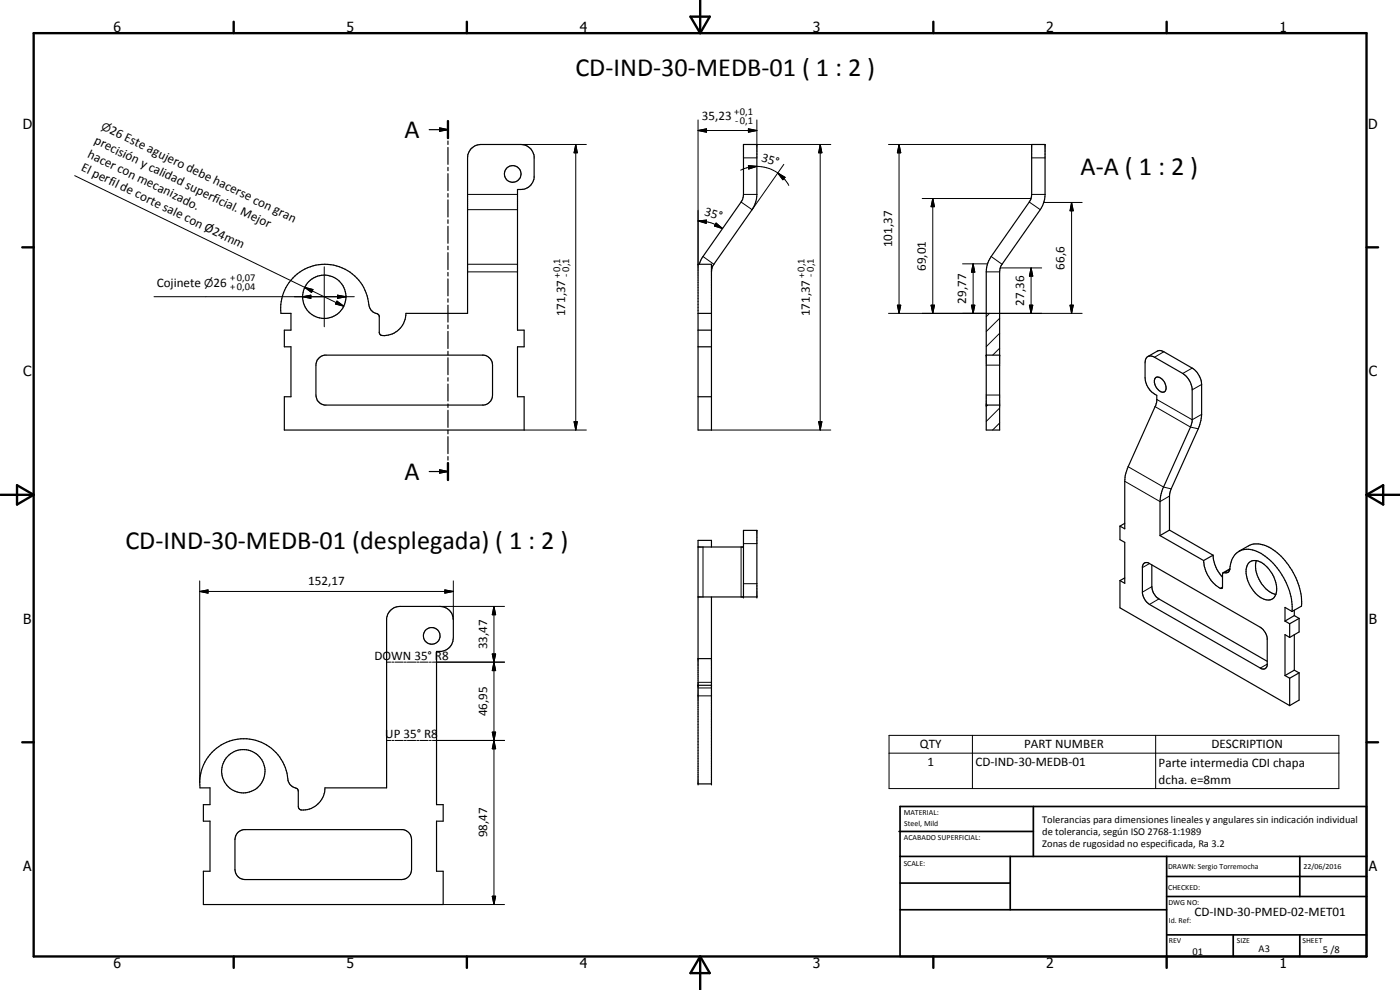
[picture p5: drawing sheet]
<svg xmlns="http://www.w3.org/2000/svg" width="420mm" height="297mm" viewBox="0 0 420 297" stroke-linecap="round" stroke-linejoin="round" font-family="sans-serif">
<g fill="none" stroke="#000" stroke-width=".35">
<path d="M128.8 38.9h5.6M131.9 38.4l2.5 .5-2.5 .5zM134.4 36.3v5.1M134.4 42.3v1M134.4 44.2v5.1M134.4 50.2v1M134.4 52.1v5.1M134.4 58.1v1M134.4 60v5.1M309.6 43.3h4l-.1 16.4-.6 2-.7 1.2-11.5 16.4-.6 1.3-.1 48.4h-4l.1-48.8 .6-2 .8-1.2 11.9-17.2 .2-1.5zM134.4 66v1M134.4 67.9v5.1"/>
<path d="M134.4 73.9v1M134.4 75.8v5.1M209.5 79.3h4v49.7h-4zM209.8 79.3l.8-1.8 12.3-17.7 .2-1.5v-15h4v15l-.5 2.8-.9 1.8-11.7 16.8-.5 1.9M87.9 83.4a13.3 13.3 0 0 1 14.2-3.2 13.3 13.3 0 0 1 8.7 11.6 3.3 3.3 0 0 0 2.6 2.5l.4 .5v5.1a1.43 1.43 0 0 0 2.2 .7 6.6 6.6 0 0 0 5.8-6.6h18.5v-46.6a4 4 0 0 1 4-4.1h12a4.1 4.1 0 0 1 4 3.6v6.4a4.2 4.2 0 0 1-5 3.6v42.2h2v5h-2v14.9h2v10h-72v-10h2v-14.9h-2v-5h2v-5.1h-3a13.2 13.2 0 0 1 3.6-10.6zM134.4 81.7v1.1M134.4 83.7v5.1M134.4 89.7v1M134.4 91.6v5M134.4 97.5v1.1M134.4 99.4v5.2M209.5 99.1h4"/>
<path d="M209.5 94h4M296 94h4M95.7 107.4l.6-.5 1.1-.3h47.8a3 3 0 0 1 2.6 3v8.9a3.1 3.1 0 0 1-2.6 3h-47.8a3 3 0 0 1-2.6-3v-8.9l.4-1.6zM134.4 105.4v1.1M134.4 107.4v5M134.4 113.3v1M134.4 115.2v5.1M209.5 104.1h4M209.5 119h4M296 106.6h4M344.5 107l3-1.8h.9l9.4 5.2a6.3 6.3 0 0 1 2.8 5v8.9l-.5 3.1-9 20.6-.1 11M346.7 113.4a2.06 2.06 0 0 1 2.9 1.5 2.06 2.06 0 0 1-.2 2.7 2.87 2.87 0 0 1-3-2.9z"/>
<path d="M134.4 121.2v1.1M134.4 123.1v5.1M134.4 129.1v1.1M134.4 131v5.1M134.4 137v1M134.4 138.9v5.1M296 121.5h4M128.8 141.5h5.6M131.9 141l2.5 .5-2.5 .4zM336.1 157.9l1.5 .8v-14.3l.3-2.5 9-20.3 .2-.9 .1-2.1a6.1 6.1 0 0 1-3.5-5.3v-4.5a1.73 1.73 0 0 1 .8-1.8 1.73 1.73 0 0 1 2 .2l8.5 4.9a6.6 6.6 0 0 1 2.8 4.5v9.8l-.3 1.3-8.6 19.1-.6 1.9-.2 1.8v10.2M336.1 157.9v4l1.5 .8v12.3l-1.5-.8M337.6 157l-1.5 .9"/>
<path d="M351 159l-2.9 1.7M351 159l13.1 7.6M209.5 179.1h17.6v-20h-4v20M209.5 164.1h13.6M213.5 164.1v-2h-4v73.1h4v-56.1M336.1 174.2v8.2l50.9 29.3M337.6 173.4l-1.5 .8M343.1 169.2a1.3 1.3 0 0 1 1.9-.1l33.7 19.5a4.7 4.7 0 0 1 1.6 3v8a1.23 1.23 0 0 1-.7 1.1 1.23 1.23 0 0 1-1.4-.3l-33.2-19a5.1 5.1 0 0 1-2.2-3.4v-8zM345.7 169.5v6.5a4.9 4.9 0 0 0 2.1 3.7l32.5 18.7M348.1 160.7l13.1 7.5M361.2 168.2a9.6 9.6 0 0 0 5.4 8.4l.3-.4v-3.9l.3-.5a1.33 1.33 0 0 0 1.9-1.2 5.4 5.4 0 0 1 5.1-5.8 12.1 12.1 0 0 1 9 5.5 19.7 19.7 0 0 1 4.6 13.2M364.1 166.6a10.7 10.7 0 0 0 2.8 6.6"/>
<path d="M364.1 166.6l-2.9 1.6M369.1 170.7l-2 1.1M371.8 165.4l2.9-1.6a6.9 6.9 0 0 1 7.3 1.1 20.4 20.4 0 0 1 8.6 17l-2.8 1.6M374.7 169a3.3 3.3 0 0 1 4.6 .3 8.9 8.9 0 0 1 3.4 9.4 2.81 2.81 0 0 1-4.3 .7 9.5 9.5 0 0 1-4.2-9.3zM377.1 168.2a9.1 9.1 0 0 0 5.8 10.2M209.5 197.6h4M385.6 186.4l1.4 .8M387 187.2v4.1M387 191.3l-1.4-.9v12.3M387.8 183.5l-2.2-1.3v4.2M388.4 184.7l1.5 .8M388.4 184.7l-2.8 1.7"/>
<path d="M388.4 183v1.7M388.4 190.4v10.7M389.9 185.5v4.1l-2.9 1.7M389.9 185.5l-2.9 1.7M209.5 205.6h4M385.6 202.7l1.4 .8M387 203.5v8.2M388.4 201.1l1.5 .8M388.4 201.1l-2.8 1.6M389.9 201.9v8.2l-2.9 1.6M389.9 201.9l-2.9 1.6M63.6 225.7a13.4 13.4 0 0 1 14.4-3.2 13.4 13.4 0 0 1 8.6 12.1 4.5 4.5 0 0 0 2.7 2.2l.2 .6v4.6l.4 .8a6.1 6.1 0 0 0 7.2-4l.4-2.4h18.5v-50.9a4.1 4.1 0 0 1 4-3.6h12a4 4 0 0 1 4 4.1v5.4a4.1 4.1 0 0 1-3.5 4.1h-1.5v45.9h2v5h-2v15h2v10h-72v-10h2v-15h-2v-5h2v-5h-3a13.3 13.3 0 0 1 3.6-10.7z"/>
<path d="M71.4 249.8l1.7-.9h47.8a3 3 0 0 1 2.6 3v9a3 3 0 0 1-3 3h-47a3 3 0 0 1-3-3v-9l.3-1.2z"/>
<circle cx="153.9" cy="52.2" r="2.5"/>
<circle cx="97.3" cy="89" r="6.5"/>
<circle cx="129.6" cy="190.8" r="2.5"/>
<circle cx="73" cy="231.4" r="6.5"/>
</g>
<g fill="none" stroke="#000" stroke-width=".3">
<path d="M209.5 39.2l2.5-.5v1zM209.5 39.2h17.6M209.5 36v43.3M224.6 38.7l2.5 .5-2.5 .5zM227.1 36v7.3h22.2M22.4 52.7l69.1 33.5M140.3 58.3h15M156.3 43.3h19.7M172.8 43.3l.5 2.5h-1zM172.8 43.3v85.7M223.1 47.4h4M223.1 58.3h4"/>
<path d="M224.6 49.7l2.5 .2-2.4 .8zM227.1 49.9l-2.4 .3-2.4 .9M227.1 49.9a11.3 11.3 0 0 1 6.3 2M233.4 51.9l2.2 1.3-.7 .7zM233.4 51.9a10.8 10.8 0 0 1 3.3 3.7M235.2 49.3l-9.5 13.6-3.3-2.3M246.2 43.3l.5 2.5h-1zM246.2 43.3v85.7M266.6 43.3h43M269.8 43.3l.5 2.5h-1zM269.8 43.3v50.7M276.8 59.6h32.6"/>
<path d="M279.9 59.6l.5 2.4h-1zM279.9 59.6v34.4M309.6 47.4h4M309.6 58.3h4M140.3 62.9h15M140.3 79.3h15M209.5 66.3l2.5-.3v1zM209.5 66.3a12.4 12.4 0 0 1 7.4 2.3M211 77l3.2 2.3M214.9 66.9l2 1.7-2.5-.8zM288.9 79.2h7.5M292 79.2l.6 2.5h-1.1z"/>
<path d="M292 79.2v14.8M297.5 77l3.2 2.3M308.9 60.6l3.3 2.3M313.3 60.7h11.5M321.6 60.7l.5 2.5h-1zM321.6 60.7v33.3M46.2 89h60.1M90.8 89l2.5-.4v.9zM91.5 86.2l2.4 .7-.4 .9zM91.5 86.2l11.7 5.7M97.3 80.1v17.9M101.1 90.3l2.1 1.6-2.5-.7z"/>
<path d="M101.3 88.6l2.5 .4-2.5 .5zM140.3 81.6h15M266.6 94h29.4M269.3 91.6h1l-.5 2.4zM279.4 91.6h1l-.5 2.4zM291.5 91.6h1.1l-.6 2.4zM296 81.6h4M297 94l-1 1M300 100l-4 4M300 95.5l-4 4M300 94h24.8M300.2 80.4h12.4"/>
<path d="M308.9 91.6h1.1l-.6 2.4zM309.4 80.4l.6 2.4h-1.1zM309.4 80.4v13.6M321.1 91.6h1l-.5 2.4zM296 109.6h4M296 118.5h4M300 104.5l-2.1 2.1M347.2 119.8l10.6 6.1 2.8-1.6M349.3 105.5l-2.8 1.7M357.8 110.4l-2.8 1.7M360.6 115.4l-2.8 1.6M157.3 129h18.7"/>
<path d="M172.3 126.5h1l-.5 2.5zM213.5 129h35.8M245.7 126.5h1l-.5 2.5zM296.4 121.5l-.4 .5M300 126.9l-2.1 2.1M300 122.4l-4 4M346.7 122l10.6 6.1 2.3 .6M337.6 144.4l10.5 6.1 2.9-1.7M338.6 140l10.6 6.1 2.3 .6M59.9 177.5l2.5-.5v1zM59.9 177.5h76.1M59.9 174.3v60.6"/>
<path d="M133.5 177l2.5 .5-2.5 .5zM136 174.3v11.7M211 164.1v15M222.4 164.1v15M223.1 163.1h4M223.1 175.1h4M345 169.1l-2.2 1.2M345.7 176l-2.9 1.7M347.8 179.7l-2.8 1.7M366.9 176.1l-.7 .4M369.1 170.9l-1.7 .9M116 198.7h1.3"/>
<path d="M117.6 198.7h.6M118.5 198.7h2.5M121.3 198.7h.7M122.2 198.7h2.6M125.1 198.7h.6M126 198.7h2.5M128.9 198.7h.5M129.8 198.7h21.6M132 181.9h19.4M147.7 196.2h1l-.5 2.5zM148.2 198.7l.5 2.5h-1zM148.2 181.9l.5 2.5h-1z"/>
<path d="M148.2 181.9v89.5M380.3 199.3l-2.1 1.1M147.7 219.7h1l-.5 2.5zM147.7 219.7l1 5h-1l1-5zM209.5 208.8h4M209.5 206.4h4M209.5 204.7h4M116 222.2h1.3M117.6 222.2h.6M118.5 222.2h2.5M121.3 222.2h.7M122.2 222.2h2.6"/>
<path d="M125.1 222.2h.6M126 222.2h2.5M128.9 222.2h.5M129.8 222.2h21.6M148.2 222.2l.5 2.5h-1zM266.8 220.6h135v16h-135zM266.8 226h135M291.8 220.6v16M346.8 220.6v16M133 271.4h18.4M147.7 268.9h1l-.5 2.5z"/>
</g>
<g fill="#000">
<circle cx="296" cy="106.6" r=".18"/>
<circle cx="300" cy="106.6" r=".18"/>
<circle cx="296" cy="121.5" r=".18"/>
<circle cx="300" cy="121.5" r=".18"/>
<circle cx="223.1" cy="179.1" r=".18"/>
<circle cx="227.1" cy="179.1" r=".18"/>
<circle cx="209.5" cy="205.6" r=".18"/>
<circle cx="213.5" cy="205.6" r=".18"/>
<circle cx="209.5" cy="235.2" r=".18"/>
<circle cx="213.5" cy="235.2" r=".18"/>
</g>
<g fill="none" stroke="#000" stroke-width=".71">
<path d="M10.1 9.9h400v277.1h-400zM70.1 6.5v3.4M140.1 6.5v3.4M207.2 5h5.8l-2.9 4.9zM210.1 0v9.9M280.1 6.5v3.4M350.1 6.5v3.4M134.4 36.3v5.1M6.7 74.2h3.4M410.1 74.2h3.5M134.4 138.9v5.1M.1 148.5h10"/>
<path d="M5.1 145.6l5 2.9-5 2.9zM410.1 148.5h10M410.1 148.5l5-2.9v5.8zM6.7 222.7h3.4M410.1 222.7h3.5M70.1 287v3.4M140.1 287v3.4M210.1 287v10M210.1 287l2.9 5h-5.8zM280.1 287v3.4M350.1 287v3.4"/>
</g>
<g fill="none" stroke="#000" stroke-width=".51">
<path d="M269.8 249.5h40.3M270.1 242h140v45h-140zM270.1 257h140M303.2 257v16M310.1 242v15M350.1 257v30M390.1 257v12M270.1 265h33.1M270.1 273h80M350.1 269h60M350.1 263h60M350.1 280.5h60"/>
<path d="M370.1 280.5v6.5M390.1 280.5v6.5"/>
</g>
<g fill="#000">
<path d="M131.9 38.4l2.5 .5-2.5 .5zM209.5 39.2l2.5-.5v1zM224.6 38.7l2.5 .5-2.5 .5zM172.8 43.3l.5 2.5h-1zM224.6 49.7l2.5 .2-2.4 .8zM233.4 51.9l2.2 1.3-.7 .7zM246.2 43.3l.5 2.5h-1zM269.8 43.3l.5 2.5h-1zM209.5 66.3l2.5-.3v1zM214.9 66.9l2 1.7-2.5-.8zM279.9 59.6l.5 2.4h-1zM321.6 60.7l.5 2.5h-1z"/>
<path d="M90.8 89l2.5-.4v.9zM91.5 86.2l2.4 .7-.4 .9zM101.1 90.3l2.1 1.6-2.5-.7zM101.3 88.6l2.5 .4-2.5 .5zM269.3 91.6h1l-.5 2.4zM279.4 91.6h1l-.5 2.4zM291.5 91.6h1.1l-.6 2.4zM292 79.2l.6 2.5h-1.1zM308.9 91.6h1.1l-.6 2.4zM309.4 80.4l.6 2.4h-1.1zM321.1 91.6h1l-.5 2.4zM172.3 126.5h1l-.5 2.5z"/>
<path d="M245.7 126.5h1l-.5 2.5zM131.9 141l2.5 .5-2.5 .4zM59.9 177.5l2.5-.5v1zM133.5 177l2.5 .5-2.5 .5zM147.7 196.2h1l-.5 2.5zM148.2 181.9l.5 2.5h-1zM147.7 219.7h1l-.5 2.5zM148.2 198.7l.5 2.5h-1zM148.2 222.2l.5 2.5h-1zM147.7 268.9h1l-.5 2.5z"/>
</g>
<g font-size="7.9">
<text x="172.7" y="22.8">CD-IND-30-MEDB-01 ( 1 : 2 )</text>
<text x="121.4" y="41.4">A</text>
<text x="324.3" y="52.6">A-A ( 1 : 2 )</text>
<text x="121.4" y="144">A</text>
<text x="37.6" y="164.6">CD-IND-30-MEDB-01 (desplegada) ( 1 : 2 )</text>
</g>
<g font-size="4.2">
<text x="34" y="9.6">6</text>
<text x="104" y="9.6">5</text>
<text x="174" y="9.6">4</text>
<text x="244" y="9.6">3</text>
<text x="314" y="9.6">2</text>
<text x="384" y="9.6">1</text>
<text x="6.8" y="38.7">D</text>
<text x="410.6" y="38.7">D</text>
<text x="7" y="112.9">C</text>
<text x="410.8" y="112.9">C</text>
<text x="7" y="187.1">B</text>
<text x="410.8" y="187.1">B</text>
<text x="7" y="261.4">A</text>
<text x="410.8" y="261.4">A</text>
<text x="34" y="290.4">6</text>
<text x="104" y="290.4">5</text>
<text x="174" y="290.4">4</text>
<text x="244" y="290.4">3</text>
<text x="314" y="290.4">2</text>
<text x="384" y="290.4">1</text>
</g>
<g font-size="3.9">
<text x="32.6" y="39.9" transform="rotate(26 32.6 39.9)">26 Este agujero debe hacerse con gran</text>
<text x="210.6" y="36">35,23</text>
<text x="26.1" y="47" transform="rotate(26 26.1 47)">hacer con mecanizado.</text>
<text x="28.1" y="43" transform="rotate(26 28.1 43)">precisión y calidad superficial. Mejor</text>
<text x="24.1" y="51.1" transform="rotate(26 24.1 51.1)">El perfil de corte sale con Ø24mm</text>
<text x="228.3" y="48.2" transform="rotate(17 228.3 48.2)">35°</text>
<text x="211.3" y="64.6" transform="rotate(17 211.3 64.6)">35°</text>
<text x="267.8" y="74.2" transform="rotate(-90 267.8 74.2)">101,37</text>
<text x="277.9" y="81.3" transform="rotate(-90 277.9 81.3)">69,01</text>
<text x="319.5" y="80.9" transform="rotate(-90 319.5 80.9)">66,6</text>
<text x="47" y="86.2">Cojinete</text>
<text x="64" y="86.2">26</text>
<text x="169.7" y="95" transform="rotate(-90 169.7 95)">171,37</text>
<text x="243" y="95" transform="rotate(-90 243 95)">171,37</text>
<text x="290" y="91.1" transform="rotate(-90 290 91.1)">29,77</text>
<text x="307.4" y="91.7" transform="rotate(-90 307.4 91.7)">27,36</text>
<text x="92.5" y="175.4">152,17</text>
<text x="112.4" y="197.9">DOWN 35° R8</text>
<text x="146.2" y="194.8" transform="rotate(-90 146.2 194.8)">33,47</text>
<text x="146.2" y="214.9" transform="rotate(-90 146.2 214.9)">46,95</text>
<text x="115.6" y="221.4">UP 35° R8</text>
<text x="276.1" y="224.6">QTY</text>
<text x="307.4" y="224.6">PART NUMBER</text>
<text x="363.6" y="224.6">DESCRIPTION</text>
<text x="278.3" y="229.9">1</text>
<text x="292.7" y="229.9">CD-IND-30-MEDB-01</text>
<text x="347.7" y="230">Parte intermedia CDI chapa</text>
<text x="347.7" y="235.3">dcha. e=8mm</text>
<text x="146.2" y="251.2" transform="rotate(-90 146.2 251.2)">98,47</text>
<text x="358.5" y="275">CD-IND-30-PMED-02-MET01</text>
</g>
<g font-size="3.3">
<text x="30.1" y="38.7" transform="rotate(26 30.1 38.7)">n</text>
<text x="61.2" y="86.2">n</text>
</g>
<g font-size="3.1">
<text x="220.3" y="34.5">+0,1</text>
<text x="220.6" y="37.2">-0,1</text>
<text x="168.2" y="83.3" transform="rotate(-90 168.2 83.3)">+0,1</text>
<text x="170.8" y="83" transform="rotate(-90 170.8 83)">-0,1</text>
<text x="241.5" y="83.3" transform="rotate(-90 241.5 83.3)">+0,1</text>
<text x="244.2" y="83" transform="rotate(-90 244.2 83)">-0,1</text>
<text x="69" y="87.1">+0,04</text>
<text x="69" y="84.4">+0,07</text>
<text x="312.7" y="246.8">Tolerancias para dimensiones lineales y angulares sin indicación individual</text>
<text x="312.7" y="250.4">de tolerancia, según ISO 2768-1:1989</text>
<text x="312.7" y="254">Zonas de rugosidad no especificada, Ra 3.2</text>
<text x="357.9" y="286.4">01</text>
<text x="377.7" y="285.6">A3</text>
<text x="397" y="285.9">5 /8</text>
</g>
<g font-size="2.4">
<text x="271.2" y="244.4">MATERIAL:</text>
<text x="271.3" y="252">ACABADO SUPERFICIAL:</text>
<text x="271.4" y="247.9">Steel, Mild</text>
<text x="271.2" y="259.7">SCALE:</text>
<text x="350.6" y="260.8">DRAWN: Sergio Torremocha</text>
<text x="391.2" y="260.6">22/06/2016</text>
<text x="350.6" y="267">CHECKED:</text>
<text x="350.6" y="271.4">DWG NO:</text>
<text x="350.8" y="276.9">Id. Ref:</text>
<text x="350.8" y="282.8">REV</text>
<text x="371.2" y="282.9">SIZE</text>
<text x="390.9" y="282.9">SHEET</text>
</g>
</svg>
